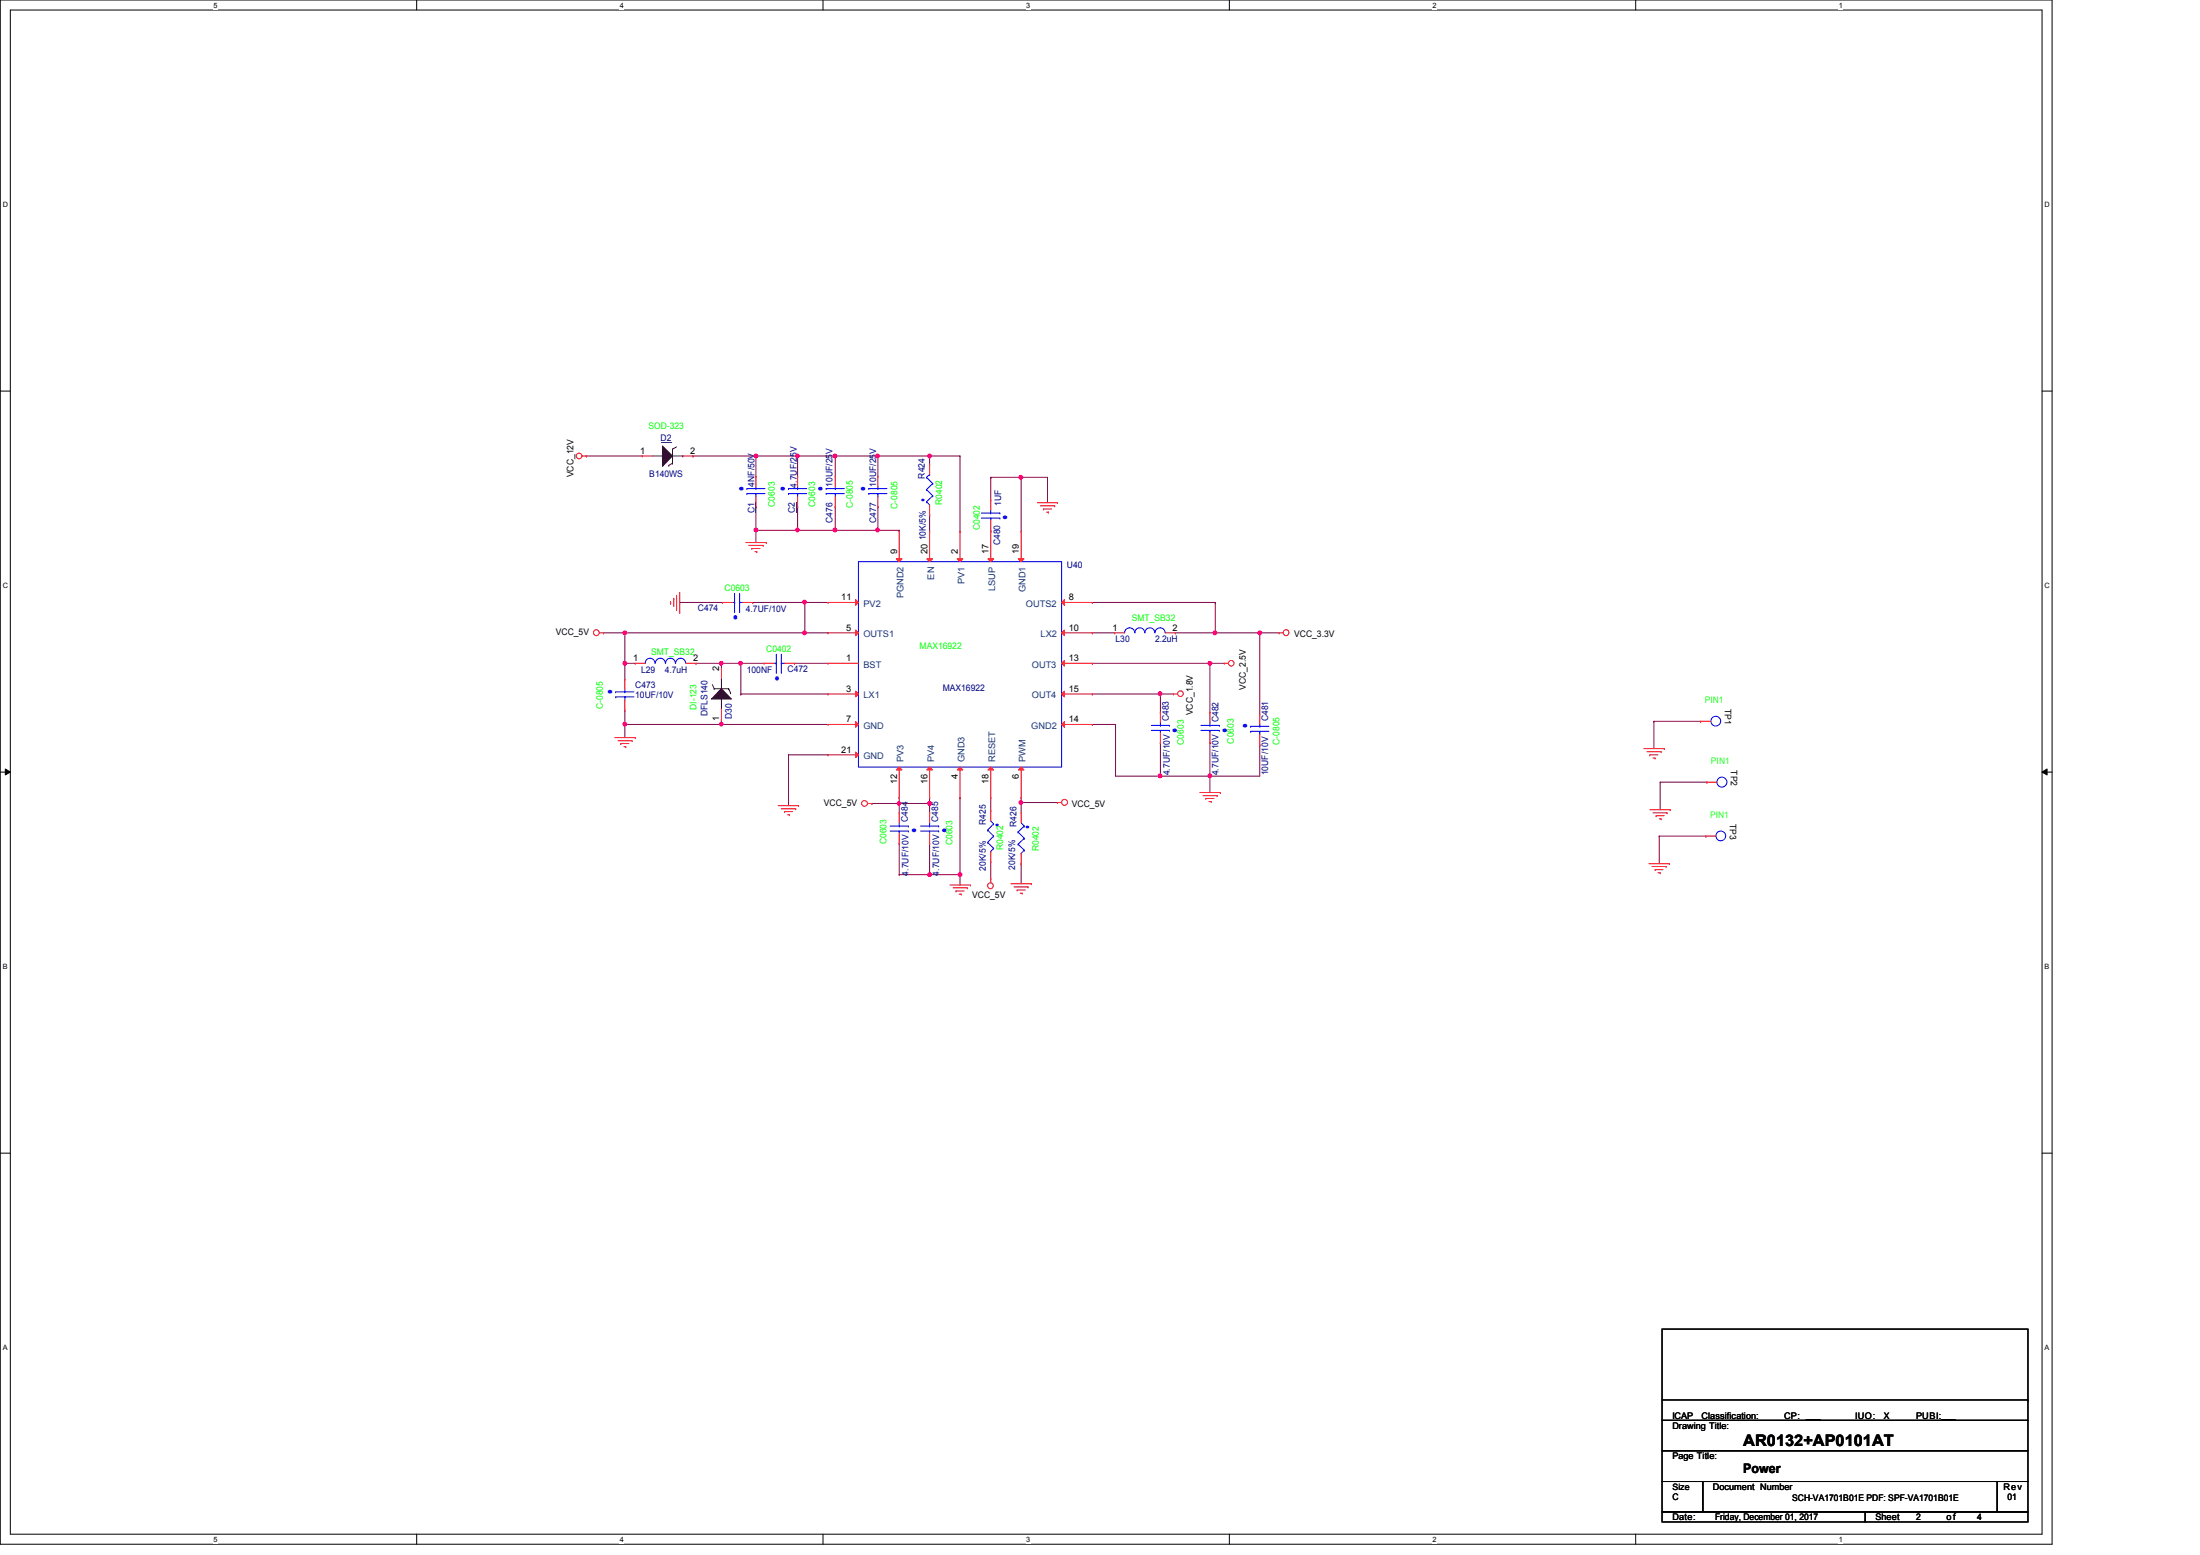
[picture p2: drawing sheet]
<svg xmlns="http://www.w3.org/2000/svg" width="297mm" height="210mm" viewBox="0 0 297 210" stroke-linecap="round" stroke-linejoin="round" font-family="sans-serif">
<path d="M0 0h277.1v208.4h-277.1zM1.4 1.4h274.3v205.7h-274.3z" fill="none" stroke="#000" stroke-width=".14"/>
<g fill="#fff">
<path d="M28.8 .1h.6v1.1h-.6z"/>
<path d="M28.8 207.2h.6v1.1h-.6z"/>
</g>
<path d="M56.3 0v1.4M56.3 207.1v1.3" fill="none" stroke="#000" stroke-width=".14"/>
<g fill="#fff">
<path d="M83.7 .1h.5v1.1h-.5z"/>
<path d="M83.7 207.2h.5v1.1h-.5z"/>
</g>
<path d="M111.1 0v1.4M111.1 207.1v1.3" fill="none" stroke="#000" stroke-width=".14"/>
<g fill="#fff">
<path d="M138.6 .1h.5v1.1h-.5z"/>
<path d="M138.6 207.2h.5v1.1h-.5z"/>
</g>
<path d="M166 0v1.4M166 207.1v1.3" fill="none" stroke="#000" stroke-width=".14"/>
<g fill="#fff">
<path d="M193.4 .1h.6v1.1h-.6z"/>
<path d="M193.4 207.2h.6v1.1h-.6z"/>
</g>
<path d="M220.8 0v1.4M220.8 207.1v1.3" fill="none" stroke="#000" stroke-width=".14"/>
<g fill="#fff">
<path d="M248.3 .1h.5v1.1h-.5z"/>
<path d="M248.3 207.2h.5v1.1h-.5z"/>
<path d="M.4 27.1h.7v1.1h-.7z"/>
<path d="M276.1 27.1h.7v1.1h-.7z"/>
<path d="M.4 78.5h.7v1.1h-.7z"/>
<path d="M276.1 78.5h.7v1.1h-.7z"/>
</g>
<path d="M0 52.8h1.4M275.7 52.8h1.4" fill="none" stroke="#000" stroke-width=".14"/>
<g fill="#fff">
<path d="M.4 129.9h.6v1.1h-.6z"/>
<path d="M276.1 129.9h.6v1.1h-.6z"/>
</g>
<path d="M0 104.2h1.4M.7 103.8l.7 .4-.7 .4zM275.7 104.2l.7-.4v.8zM275.7 104.2h1.4" fill="none" stroke="#000" stroke-width=".14"/>
<path d="M.7 103.8l.7 .4-.7 .4zM275.7 104.2l.7-.4v.8z" fill="#000"/>
<g fill="#fff">
<path d="M.4 181.4h.6v1.1h-.6z"/>
<path d="M276.1 181.4h.6v1.1h-.6z"/>
</g>
<path d="M0 155.7h1.4M275.7 155.7h1.4" fill="none" stroke="#000" stroke-width=".14"/>
<path d="M94 89.5h.1M94 89.5h6M97.4 89.5h.1" fill="none" stroke="#800040" stroke-width=".14"/>
<path d="M97.2 89.3h.2l.2 .1-.1 .3-.1 .1-.2-.1z" fill-rule="evenodd" fill="#f0f"/>
<path d="M97.2 89.3h.2l.2 .1-.1 .3-.1 .1-.2-.1z" fill="none" stroke="#f0f" stroke-width=".14"/>
<path d="M97.4 97.1h.1M97.4 97.8h.1M97.4 97.1v.7M97.4 97.8h14.4" fill="none" stroke="#800040" stroke-width=".14"/>
<path d="M97.2 97.6l.2-.1 .2 .1-.1 .3-.1 .1-.2-.1z" fill-rule="evenodd" fill="#f0f"/>
<path d="M97.2 97.6l.2-.1 .2 .1-.1 .3-.1 .1-.2-.1z" fill="none" stroke="#f0f" stroke-width=".14"/>
<path d="M84.4 89.5h.1M84.4 89.5v2.2" fill="none" stroke="#800040" stroke-width=".14"/>
<circle cx="84.4" cy="89.5" r=".26" fill="#f0f"/>
<circle cx="84.4" cy="89.5" r=".26" fill="none" stroke="#f0f" stroke-width=".14"/>
<path d="M84.4 95.8h.1M84.4 97.8h.1M84.4 95.8v3.8M84.4 97.8h13" fill="none" stroke="#800040" stroke-width=".14"/>
<circle cx="84.4" cy="97.7" r=".26" fill="#f0f"/>
<circle cx="84.4" cy="97.7" r=".26" fill="none" stroke="#f0f" stroke-width=".14"/>
<path d="M97.4 89.5h.1M97.4 89.5v.8M100 89.5h.1M100 93.7h.1M100 89.5h3.2M100 93.7h11.8M101.6 81.3h.1M101.6 81.3h7.1M107.3 89.5h.1M107.3 89.5h4.5" fill="none" stroke="#800040" stroke-width=".14"/>
<circle cx="108.6" cy="81.3" r=".26" fill="#f0f"/>
<circle cx="108.6" cy="81.3" r=".26" fill="none" stroke="#f0f" stroke-width=".14"/>
<path d="M81.5 85.4h.1M81.5 85.4h30.3M84.4 85.4h.1M84.4 89.5h.1M84.4 85.4v4.1M84.4 89.5h1.4M91.8 81.3h.1M91.8 81.3h5.7M108.7 85.4h.1M108.7 81.3h.1M108.7 81.3h3.1" fill="none" stroke="#800040" stroke-width=".14"/>
<circle cx="108.6" cy="85.4" r=".26" fill="#f0f"/>
<circle cx="108.6" cy="85.4" r=".26" fill="none" stroke="#f0f" stroke-width=".14"/>
<circle cx="84.4" cy="85.4" r=".26" fill="#f0f"/>
<circle cx="84.4" cy="85.4" r=".26" fill="none" stroke="#f0f" stroke-width=".14"/>
<g fill="none" stroke="#800040" stroke-width=".14">
<path d="M93.6 61.6h.1M93.6 61.6h8.5M107.7 61.6h.1M107.7 61.6h10.8M112.8 61.6h.1M112.8 61.6v2.7M125.5 61.6h.1M125.5 69.5h.1M125.5 61.6h4.1M125.5 61.6v1.1M125.5 69.5v2.2M129.6 61.6h.1"/>
<path d="M129.6 61.6v10.1"/>
</g>
<circle cx="112.7" cy="61.6" r=".26" fill="#f0f"/>
<circle cx="112.7" cy="61.6" r=".26" fill="none" stroke="#f0f" stroke-width=".14"/>
<path d="M118.5 61.6h.1M118.5 61.6h7" fill="none" stroke="#800040" stroke-width=".14"/>
<circle cx="125.5" cy="61.6" r=".26" fill="#f0f"/>
<circle cx="125.5" cy="61.6" r=".26" fill="none" stroke="#f0f" stroke-width=".14"/>
<circle cx="118.5" cy="61.6" r=".26" fill="#f0f"/>
<circle cx="118.5" cy="61.6" r=".26" fill="none" stroke="#f0f" stroke-width=".14"/>
<path d="M102.1 68.4h.1M102.1 68.4v3.2M107.7 71.6h.1M107.7 68.4h.1M107.7 71.6h10.8M107.7 68.4v3.2M112.8 71.6h.1M112.8 68.4h.1M112.8 68.4v3.2" fill="none" stroke="#800040" stroke-width=".14"/>
<circle cx="112.7" cy="71.5" r=".26" fill="#f0f"/>
<circle cx="112.7" cy="71.5" r=".26" fill="none" stroke="#f0f" stroke-width=".14"/>
<g fill="none" stroke="#800040" stroke-width=".14">
<path d="M102.1 71.6h.1M102.1 71.6v1.6M118.5 68.4h.1M118.5 68.4v3.2M121.4 71.6h.1M121.4 71.6v.1M133.8 71.7h.1M133.8 64.4h.1M133.8 64.4v3.1M133.8 71.6v.1M133.8 64.4h7.6M137.9 64.4h.1"/>
<path d="M137.9 64.4v7.3M108.7 81.3h.1M108.7 81.3v4.1"/>
</g>
<circle cx="137.8" cy="64.4" r=".26" fill="#f0f"/>
<circle cx="137.8" cy="64.4" r=".26" fill="none" stroke="#f0f" stroke-width=".14"/>
<path d="M141.4 64.4h.1M141.4 64.4v3.5M147.5 85.4h.1M147.5 81.3h.1M147.5 85.4h3M147.5 81.3h16.6M158.7 85.4h.1M164.1 81.3h.1M164.1 81.3v4.1h-5.4" fill="none" stroke="#800040" stroke-width=".14"/>
<circle cx="164" cy="85.4" r=".26" fill="#f0f"/>
<circle cx="164" cy="85.4" r=".26" fill="none" stroke="#f0f" stroke-width=".14"/>
<path d="M147.5 89.5h.1M147.5 89.5h15.9" fill="none" stroke="#800040" stroke-width=".14"/>
<circle cx="163.4" cy="89.5" r=".26" fill="#f0f"/>
<circle cx="163.4" cy="89.5" r=".26" fill="none" stroke="#f0f" stroke-width=".14"/>
<g fill="none" stroke="#800040" stroke-width=".14">
<path d="M147.5 93.7h.1M147.5 93.7h9.2M150.6 97.8h.1M150.6 97.8v7M156.7 93.7h.1M156.7 93.7v2.4M163.4 89.5h.1M163.4 89.5v6.6M164.1 85.4h.1M164.1 85.4h6M170.1 85.4h.1M170.1 85.4v11"/>
<path d="M156.7 100.2h.1M156.7 100.2v4.6M163.4 100.2h.1M163.4 104.8h.1M163.4 100.2v4.6M170.1 100.5h.1M170.1 100.5v4.3h-6.7"/>
</g>
<circle cx="170.1" cy="85.4" r=".26" fill="#f0f"/>
<circle cx="170.1" cy="85.4" r=".26" fill="none" stroke="#f0f" stroke-width=".14"/>
<path d="M156.7 93.7h.1M156.7 93.7h1.8M163.4 89.5h.1M163.4 89.5h1.9M170.1 85.4h.1M170.1 85.4h2.6" fill="none" stroke="#800040" stroke-width=".14"/>
<circle cx="156.6" cy="93.6" r=".26" fill="#f0f"/>
<circle cx="156.6" cy="93.6" r=".26" fill="none" stroke="#f0f" stroke-width=".14"/>
<path d="M163.4 104.8h.1M163.4 104.8v2.2" fill="none" stroke="#800040" stroke-width=".14"/>
<circle cx="163.4" cy="104.7" r=".26" fill="#f0f"/>
<circle cx="163.4" cy="104.7" r=".26" fill="none" stroke="#f0f" stroke-width=".14"/>
<g fill="none" stroke="#800040" stroke-width=".14">
<path d="M147.5 97.8h.1M147.5 97.8h3.1M133.8 107.7h.1M133.8 116.3h.1M133.8 107.7v1.7M133.8 116.3v2.3M137.9 107.7h.1M137.9 116.6h.1M137.9 108.3h.1M137.9 107.7v.6M137.9 116.6v2.7M137.9 108.3h4.9"/>
<path d="M150.6 104.8h6.1M156.7 104.8h.1"/>
</g>
<circle cx="137.8" cy="108.3" r=".26" fill="#f0f"/>
<circle cx="137.8" cy="108.3" r=".26" fill="none" stroke="#f0f" stroke-width=".14"/>
<g fill="none" stroke="#800040" stroke-width=".14">
<path d="M121.4 107.7h.1M121.4 113.8h.1M121.4 118.1h.1M121.4 107.7v.8M121.4 113.8v4.3M125.5 107.7h.1M125.5 118.1h.1M125.5 113.8h.1M125.5 107.7v.8M125.5 113.8v4.3M129.6 107.7h.1M129.6 107.7v10.4h-8.2"/>
<path d="M137.9 108.3h.1M137.9 108.3v1.4"/>
</g>
<circle cx="125.5" cy="118.1" r=".26" fill="#f0f"/>
<circle cx="125.5" cy="118.1" r=".26" fill="none" stroke="#f0f" stroke-width=".14"/>
<path d="M129.6 118.1h.1M129.6 118.1v1.4" fill="none" stroke="#800040" stroke-width=".14"/>
<circle cx="129.6" cy="118.1" r=".26" fill="#f0f"/>
<circle cx="129.6" cy="118.1" r=".26" fill="none" stroke="#f0f" stroke-width=".14"/>
<path d="M121.4 108.5h.1M121.4 108.5h4.1" fill="none" stroke="#800040" stroke-width=".14"/>
<circle cx="125.5" cy="108.5" r=".26" fill="#f0f"/>
<circle cx="125.5" cy="108.5" r=".26" fill="none" stroke="#f0f" stroke-width=".14"/>
<path d="M121.2 108.3l.2-.1 .2 .1-.1 .3-.1 .1-.2-.1z" fill-rule="evenodd" fill="#f0f"/>
<path d="M121.2 108.3l.2-.1 .2 .1-.1 .3-.1 .1-.2-.1z" fill="none" stroke="#f0f" stroke-width=".14"/>
<path d="M79.2 61.6h.1M79.2 61.6h7.5M102.1 61.6h.1M102.1 61.6h5.6M102.1 61.6v2.7M117.7 108.5h.1M117.7 108.5h3.6M121.4 108.5h.1M121.4 108.5v1.2M125.5 108.5h.1M125.5 108.5v1.2" fill="none" stroke="#800040" stroke-width=".14"/>
<path d="M107.5 61.4l.2-.1 .2 .1-.1 .3-.1 .1-.2-.1z" fill-rule="evenodd" fill="#f0f"/>
<path d="M107.5 61.4l.2-.1 .2 .1-.1 .3-.1 .1-.2-.1z" fill="none" stroke="#f0f" stroke-width=".14"/>
<circle cx="102.1" cy="61.6" r=".26" fill="#f0f"/>
<circle cx="102.1" cy="61.6" r=".26" fill="none" stroke="#f0f" stroke-width=".14"/>
<path d="M100 93.7h.1M100 89.5v4.2" fill="none" stroke="#800040" stroke-width=".14"/>
<circle cx="100" cy="89.5" r=".26" fill="#f0f"/>
<circle cx="100" cy="89.5" r=".26" fill="none" stroke="#f0f" stroke-width=".14"/>
<path d="M156.7 104.8h6.7M163.4 104.8h.1" fill="none" stroke="#800040" stroke-width=".14"/>
<circle cx="156.6" cy="104.7" r=".26" fill="#f0f"/>
<circle cx="156.6" cy="104.7" r=".26" fill="none" stroke="#f0f" stroke-width=".14"/>
<path d="M102.1 71.6h.1M102.1 71.6h5.6M107.7 61.6h.1M107.7 61.6v2.7M118.5 61.6h.1M118.5 61.6v2.7" fill="none" stroke="#800040" stroke-width=".14"/>
<path d="M107.5 71.4l.2-.1 .2 .1-.1 .3-.1 .1-.2-.1z" fill-rule="evenodd" fill="#f0f"/>
<path d="M107.5 71.4l.2-.1 .2 .1-.1 .3-.1 .1-.2-.1z" fill="none" stroke="#f0f" stroke-width=".14"/>
<circle cx="102.1" cy="71.5" r=".26" fill="#f0f"/>
<circle cx="102.1" cy="71.5" r=".26" fill="none" stroke="#f0f" stroke-width=".14"/>
<path d="M118.5 71.6h2.9M121.4 71.6h.1" fill="none" stroke="#800040" stroke-width=".14"/>
<circle cx="118.5" cy="71.5" r=".26" fill="#f0f"/>
<circle cx="118.5" cy="71.5" r=".26" fill="none" stroke="#f0f" stroke-width=".14"/>
<g fill="none" stroke="#800040" stroke-width=".14">
<path d="M223.3 97.4h.1M223.3 97.4h6.3M223.3 97.4v3.6M229.6 97.4h.1M106.5 101.9h.1M106.5 101.9h5.3M106.5 101.9v6.9M224 112.9h.1M224 112.9h6.3M224 112.9v3.7M224.2 105.6h.1M224.2 105.6h6.3"/>
<path d="M224.2 105.6v3.7M230.3 112.9h.1M230.5 105.6h.1"/>
</g>
<g fill="none" stroke="#f00" stroke-width=".14">
<path d="M78.6 61.6h.6M79.2 61.6h.1M91.8 80v2.7M100.7 73.2h2.8M101.1 73.6h1.9M101.5 74h.1M101.5 74h1.1M101.9 74.5h.3M102.2 74.5h.1M103 73.6h.1M103.5 73.2h.1M112.8 64.3h.1"/>
<path d="M112.8 68.4h.1M112.8 64.3v1.4M112.8 67.1v1.3M140.1 67.9h2.7M140.5 68.3h1.9M140.9 68.7h.1M140.9 68.7h1.1M141.3 69.1h.3M141.6 69.1h.1M142.4 68.3h.1M142.8 67.9h.1M80.9 85.4h.6"/>
<path d="M81.5 85.4h.1M83 99.6h2.8M83.4 100h1.9M85.3 100h.1M85.8 99.6h.1M90.5 81.4h.1M90.5 81.2v.2M91 80.8h.1M91 80.8v1.1M91.4 82.3h.1M91.4 80.3v2M91.8 82.7h.1"/>
<path d="M97.5 81.3h.1M97.5 81.3h1.4M100.3 81.3h1.3M101.6 81.3h.1M103.2 89.5h.1M103.2 89.5h1.3M105.9 89.5h1.4M107.3 89.5h.1M156.7 96.1h.1M156.7 96.1v1.4M156.7 98.9v1.3M158.5 93.7h.1"/>
<path d="M158.5 93.7h.5M163.4 96.1h.1M163.4 96.1v1.4M163.4 98.9v1.3M165.3 89.5h.1M165.3 89.5h.6M170.1 96.4h.1M170.1 96.4v1.4M170.1 99.1v1.4M172.7 85.4h.1M172.7 85.4h.6M229.6 97.4h.1"/>
<path d="M229.6 97.4h1.4M83.8 100.4h.1M83.8 100.4h1.1M84.2 100.8h.3M84.5 100.8h.1M105.1 108.8h2.7M105.5 109.2h1.9M105.9 109.6h.1M105.9 109.6h1.1M106.3 110h.3M106.6 110h.1M107.4 109.2h.1"/>
<path d="M107.8 108.8h.1M117.2 108.5h.5M117.7 108.5h.1M125.5 113.8h.1M125.5 109.7h.1M125.5 109.7v1.4M125.5 112.4v1.4M128.3 119.5h2.7M128.7 119.8h1.9M130.6 119.8h.1M131 119.5h.1M133.8 118.6h.1"/>
<path d="M133.8 118.6v.6M136.5 119.3h2.7M136.9 119.7h1.9M137.9 109.7h.1M137.9 116.6h.1M137.9 109.7v1.4M137.9 115.2v1.4M138.8 119.7h.1M139.2 119.3h.1M142.8 108.3h.1M142.8 108.3h.5M156.7 100.2h.1"/>
<path d="M162 107h2.8M162.4 107.4h1.9M162.8 107.8h.1M162.8 107.8h1.1M163.2 108.2h.3M163.4 100.2h.1M163.5 108.2h.1M164.3 107.4h.1M164.8 107h.1M170.1 100.5h.1M222 101h2.7M222.4 101.5h1.9"/>
<path d="M222.6 116.6h2.8M222.8 101.9h.1M222.8 101.9h1.1M222.8 109.3h2.7M223.1 117h1.9M223.2 102.3h.3M223.2 109.7h1.9M223.5 102.3h.1M223.5 117.4h.1M223.5 117.4h1M223.6 110.1h.1M223.6 110.1h1.1"/>
<path d="M223.9 117.8h.3M224 110.5h.3M224.2 117.8h.1M224.3 101.5h.1M224.3 110.5h.1M224.7 101h.1M225 117h.1M225.1 109.7h.1M225.4 116.6h.1M225.5 109.3h.1M129.1 120.3h.1M129.1 120.3h1.1"/>
<path d="M129.5 120.7h.3M129.8 120.7h.1M137.3 120.1h.1M137.3 120.1h1.1M137.7 120.6h.3M138 120.6h.1"/>
<circle cx="78.2" cy="61.5" r=".38"/>
<circle cx="80.5" cy="85.4" r=".39"/>
<circle cx="159.4" cy="93.6" r=".38"/>
<circle cx="166.2" cy="89.5" r=".38"/>
<circle cx="173.6" cy="85.4" r=".39"/>
<circle cx="116.7" cy="108.5" r=".39"/>
<circle cx="133.7" cy="119.6" r=".39"/>
<circle cx="143.7" cy="108.3" r=".4"/>
</g>
<path d="M224.4 179.4h49.4v12.3h-49.4zM224.4 191.7h49.4v4.1h-49.4zM224.4 195.8h49.4v4.2h-49.4zM224.4 200h5.5v4.1h-5.5zM224.4 189h49.4M229.9 200h39.8v4.1h-39.8zM269.7 200h4.1v4.1h-4.1zM273.8 189h.1M224.4 204.1h27.4v1.3h-27.4zM251.8 204.1h22v1.3h-22z" fill="none" stroke="#000" stroke-width=".14"/>
<g fill="none" stroke="#00f" stroke-width=".14">
<path d="M106.5 66.6h.1M106.5 66h.1M106.5 66.6h2.4M106.5 66h2.4M107.7 66h.1M107.7 66.6h.1M107.7 65.7v.3M107.7 66.6v.5M111.5 66.6h.1M111.5 66h.1M111.5 66.6h2.5M111.5 66h2.5"/>
<path d="M112.8 66h.1M112.8 66.6h.1M112.8 65.7v.3M112.8 66.6v.5M98.9 81.3h.3M99.2 81.3h.1M99.2 82.5h.1M99.2 80.1v2.4M99.9 82.5h.1M99.9 81.3h.1M99.9 81.3h.4M99.9 80.1v2.4"/>
<path d="M104.5 89.5h.3M104.8 89.5h.1M104.8 90.8h.1M104.8 88.3v2.5M105.5 90.8h.1M105.5 89.5h.1M105.5 89.5h.4M105.5 88.3v2.5M155.4 97.9h2.5M155.4 98.6h2.5M156.7 98.6h.1M156.7 97.9h.1"/>
<path d="M156.7 97.5v.4M156.7 98.6v.3M157.9 97.9h.1M157.9 98.6h.1M162.1 97.9h2.5M162.1 98.6h2.5M163.4 98.6h.1M163.4 97.9h.1M163.4 97.5v.4M163.4 98.6v.3M164.6 97.9h.1M164.6 98.6h.1"/>
<path d="M168.9 98.7h.1M168.9 98h.1M168.9 98.7h2.4M168.9 98h2.4M170.1 98h.1M170.1 98.7h.1M170.1 97.8v.2M170.1 98.7v.4M124.3 111.5h2.4M124.3 112.2h2.4M125.5 112.2h.1M125.5 111.5h.1"/>
<path d="M125.5 111.1v.4M125.5 112.2v.2M126.7 111.5h.1M126.7 112.2h.1M137.5 112.3h.1M137.5 114h.1M137.5 112.3l.8 .9M137.5 114l.8 .8M137.9 115.2h.1M137.9 111.1l.4 .4M138.3 111.5h.1M138.3 113.2h.1"/>
<path d="M138.3 114.8h.1M138.3 111.5l-.8 .8M138.3 113.2l-.8 .8M138.3 114.8l-.4 .4"/>
<circle cx="231.7" cy="97.3" r=".66"/>
</g>
<path d="M107.4 67.8h.1v1.5h-.1z" fill="#000080"/>
<path d="M107.7 64.3h.1M107.7 68.4h.1M107.7 64.3v1.4M107.7 67.1v1.3M118.5 64.3h.1M118.5 68.4h.1M118.5 64.3v1.4M118.5 67.1v1.3M230.5 105.6h.1M230.5 105.6h1.3" fill="none" stroke="#f00" stroke-width=".14"/>
<g fill="none" stroke="#00f" stroke-width=".14">
<path d="M100.8 66.6h.1M100.8 66h.1M100.8 66.6h2.5M100.8 66h2.5M102.1 66h.1M102.1 66.6h.1M102.1 65.7v.3M102.1 66.6v.5M117.3 66.6h.1M117.3 66h.1M117.3 66.6h2.5M117.3 66h2.5"/>
<path d="M118.5 66h.1M118.5 66.6h.1M118.5 65.7v.3M118.5 66.6v.5"/>
<circle cx="232.5" cy="105.6" r=".68"/>
</g>
<path d="M102 67.8h.1v1.5h-.1z" fill="#000080"/>
<path d="M102.1 64.3h.1M102.1 68.4h.1M102.1 64.3v1.4M102.1 67.1v1.3M125.5 69.5h.1M125.5 62.7h.1M125.5 62.7v1.4M125.5 68.2v1.3" fill="none" stroke="#f00" stroke-width=".14"/>
<path d="M125.1 67.7h.1M125.1 66.1h.1M125.1 64.4h.1M125.1 67.7l.4 .5M125.1 66.1l.8 .8M125.1 64.4l.8 .9M125.5 64.1h.1M125.5 64.1l-.4 .3M125.9 66.9h.1M125.9 65.3h.1M125.9 66.9l-.8 .8M125.9 65.3l-.8 .8" fill="none" stroke="#00f" stroke-width=".14"/>
<path d="M97.4 93l1.4 1.4h-2.7z" fill="#400040"/>
<path d="M96.2 92.4l.2 .6M96.4 93h.1M96.4 93h2M97.4 93l1.4 1.4h-2.7zM97.4 94.4h.1M97.4 91.6h.1M97.4 91.6v1.4M97.4 94.4v1.3M98.4 93h.1M98.4 93l.2 .5M98.6 93.5h.1" fill="none" stroke="#400040" stroke-width=".14"/>
<g fill="none" stroke="#f00" stroke-width=".14">
<path d="M97.4 97.1h.1M97.4 90.3h.1M97.4 90.3v1.3M97.4 95.7v1.4M111.8 89.5h.1M111.8 89.5h4.1M150.5 85.4h.1M150.5 85.4h1.3M157.3 85.4h1.4M158.7 85.4h.1M133.8 109.4h.1M133.8 116.3h.1"/>
<path d="M133.8 109.4v1.4M133.8 114.9v1.4"/>
</g>
<g fill="none" stroke="#00f" stroke-width=".14">
<path d="M115.9 75.8h27.4v27.7h-27.4zM151.8 85.4a.68 .68 0 0 1 .7-.6 .68 .68 0 0 1 .7 .6M153.2 85.4a.66 .66 0 0 1 .7-.6 .66 .66 0 0 1 .7 .6M154.6 85.4a.66 .66 0 0 1 .7-.6 .66 .66 0 0 1 .6 .6M156 85.4a.68 .68 0 0 1 .6-.6 .68 .68 0 0 1 .7 .6M133.3 112.1h.1M133.3 113.7h.1M133.3 112.1l.9 .8M133.3 113.7l.9 .8M133.8 114.9h.1M133.8 110.8l.4 .4M134.2 111.2h.1"/>
<path d="M134.2 112.9h.1M134.2 114.5h.1M134.2 111.2l-.9 .9M134.2 112.9l-.9 .8M134.2 114.5l-.4 .4"/>
</g>
<path d="M129.2 75.4h.8l-.4 .4z" fill="#f00"/>
<path d="M129.2 75.4h.8l-.4 .4zM129.6 71.7h.1M129.6 71.7v4.1" fill="none" stroke="#f00" stroke-width=".14"/>
<path d="M115.5 93.3l.4 .4-.4 .4z" fill="#f00"/>
<path d="M111.8 93.7h.1M111.8 93.7h4.1M115.5 93.3l.4 .4-.4 .4z" fill="none" stroke="#f00" stroke-width=".14"/>
<path d="M129.2 103.9l.4-.4 .4 .4z" fill="#f00"/>
<path d="M129.2 103.9l.4-.4 .4 .4zM129.6 107.7h.1M129.6 103.5v4.2" fill="none" stroke="#f00" stroke-width=".14"/>
<path d="M115.5 85l.4 .4-.4 .4z" fill="#f00"/>
<path d="M111.8 85.4h.1M111.8 85.4h4.1M115.5 85l.4 .4-.4 .4z" fill="none" stroke="#f00" stroke-width=".14"/>
<path d="M137.5 103.9l.4-.4 .4 .4z" fill="#f00"/>
<path d="M137.5 103.9l.4-.4 .4 .4zM137.9 107.7h.1M137.9 103.5v4.2" fill="none" stroke="#f00" stroke-width=".14"/>
<path d="M115.5 97.4l.4 .4-.4 .4z" fill="#f00"/>
<path d="M111.8 97.8h.1M111.8 97.8h4.1M115.5 97.4l.4 .4-.4 .4z" fill="none" stroke="#f00" stroke-width=".14"/>
<path d="M143.3 81.3l.4-.4v.8z" fill="#f00"/>
<path d="M143.3 81.3l.4-.4v.8zM143.3 81.3h4.2M147.5 81.3h.1" fill="none" stroke="#f00" stroke-width=".14"/>
<path d="M121 75.4h.8l-.4 .4z" fill="#f00"/>
<path d="M121 75.4h.8l-.4 .4zM121.4 71.7h.1M121.4 71.7v4.1" fill="none" stroke="#f00" stroke-width=".14"/>
<path d="M143.3 85.4l.4-.4v.8z" fill="#f00"/>
<path d="M143.3 85.4l.4-.4v.8zM143.3 85.4h4.2M147.5 85.4h.1" fill="none" stroke="#f00" stroke-width=".14"/>
<path d="M115.5 80.9l.4 .4-.4 .4z" fill="#f00"/>
<path d="M111.8 81.3h.1M111.8 81.3h4.1M115.5 80.9l.4 .4-.4 .4z" fill="none" stroke="#f00" stroke-width=".14"/>
<path d="M121 103.9l.4-.4 .4 .4z" fill="#f00"/>
<path d="M121 103.9l.4-.4 .4 .4zM121.4 107.7h.1M121.4 103.5v4.2" fill="none" stroke="#f00" stroke-width=".14"/>
<path d="M143.3 89.5l.4-.3v.7z" fill="#f00"/>
<path d="M143.3 89.5l.4-.3v.7zM143.3 89.5h4.2M147.5 89.5h.1" fill="none" stroke="#f00" stroke-width=".14"/>
<path d="M143.3 97.8l.4-.4v.8z" fill="#f00"/>
<path d="M143.3 97.8l.4-.4v.8zM143.3 97.8h4.2M147.5 97.8h.1" fill="none" stroke="#f00" stroke-width=".14"/>
<path d="M143.3 93.7l.4-.4v.8z" fill="#f00"/>
<path d="M143.3 93.7l.4-.4v.8zM143.3 93.7h4.2M147.5 93.7h.1" fill="none" stroke="#f00" stroke-width=".14"/>
<path d="M125.1 103.9l.4-.4 .4 .4z" fill="#f00"/>
<path d="M125.1 103.9l.4-.4 .4 .4zM125.5 107.7h.1M125.5 103.5v4.2" fill="none" stroke="#f00" stroke-width=".14"/>
<path d="M133.4 75.4h.8l-.4 .4z" fill="#f00"/>
<path d="M133.4 75.4h.8l-.4 .4zM133.8 71.7h.1M133.8 71.7v4.1" fill="none" stroke="#f00" stroke-width=".14"/>
<path d="M133.8 103.5l.4 .4h-.8z" fill="#f00"/>
<path d="M133.8 103.5l.4 .4h-.8zM133.8 107.7h.1M133.8 103.5v4.2" fill="none" stroke="#f00" stroke-width=".14"/>
<path d="M137.5 75.4h.8l-.4 .4z" fill="#f00"/>
<path d="M137.5 75.4h.8l-.4 .4zM137.9 71.7h.1M137.9 71.7v4.1" fill="none" stroke="#f00" stroke-width=".14"/>
<path d="M125.1 75.4h.8l-.4 .4z" fill="#f00"/>
<path d="M125.1 75.4h.8l-.4 .4zM125.5 71.7h.1M125.5 71.7v4.1" fill="none" stroke="#f00" stroke-width=".14"/>
<path d="M115.5 101.5l.4 .4-.4 .4z" fill="#f00"/>
<path d="M111.8 101.9h.1M111.8 101.9h4.1M115.5 101.5l.4 .4-.4 .4zM121.4 113.8h.1M121.4 109.7h.1M121.4 109.7v1.4M121.4 112.4v1.4M230.3 112.9h.1M230.3 112.9h1.4" fill="none" stroke="#f00" stroke-width=".14"/>
<g fill="none" stroke="#00f" stroke-width=".14">
<path d="M120.2 111.5h2.4M120.2 112.2h2.4M121.4 112.2h.1M121.4 111.5h.1M121.4 111.1v.4M121.4 112.2v.2M122.6 111.5h.1M122.6 112.2h.1"/>
<circle cx="232.3" cy="112.8" r=".66"/>
</g>
<path d="M89.4 60.2l1.4 1.4-1.4 1.3z" fill="#400040"/>
<path d="M88.1 61.6h1.3M89.4 60.2l1.4 1.4-1.4 1.3zM89.4 61.6h.1M90.3 62.8h.1M90.8 60.6h.1M90.8 62.5h.1M90.8 61.6h1.4M90.8 62.5l-.5 .3M90.8 60.6v1.9M91.4 60.3l-.6 .3M92.2 61.6h.1" fill="none" stroke="#400040" stroke-width=".14"/>
<path d="M89.2 59.7h1.5v.1h-1.5z" fill="#000080"/>
<g fill="none" stroke="#f00" stroke-width=".14">
<path d="M86.7 61.6h.1M86.7 61.6h1.4M92.2 61.6h1.4M93.6 61.6h.1M133.8 71.6h.1M133.8 67.5h.1M133.8 67.5v1.3M133.8 70.2v1.4M84.4 91.7h.1M84.4 95.8h.1M84.4 91.7v1.4M84.4 94.5v1.3"/>
<path d="M85.8 89.5h.1M85.8 89.5h1.3M92.6 89.5h1.4M94 89.5h.1"/>
</g>
<g fill="none" stroke="#00f" stroke-width=".14">
<path d="M132.5 69.3h2.5M132.5 69.9h2.5M133.8 69.9h.1M133.8 69.3h.1M133.8 68.8v.5M133.8 69.9v.3M135 69.3h.1M135 69.9h.1M83.1 94.1h.1M83.1 93.4h.1M83.1 94.1h2.5M83.1 93.4h2.5"/>
<path d="M84.4 93.4h.1M84.4 94.1h.1M84.4 93.1v.3M84.4 94.1v.4M87.1 89.5a.66 .66 0 0 1 .7-.6 .66 .66 0 0 1 .6 .6M88.5 89.5a.68 .68 0 0 1 .7-.6 .68 .68 0 0 1 .6 .6M89.9 89.5a.66 .66 0 0 1 .6-.6 .66 .66 0 0 1 .7 .6M91.2 89.5a.68 .68 0 0 1 .7-.6 .68 .68 0 0 1 .7 .6"/>
</g>
<path d="M97.2 89.3h.2l.2 .1-.1 .3-.1 .1-.2-.1z" fill-rule="evenodd" fill="#f0f"/>
<path d="M97.2 89.3h.2l.2 .1-.1 .3-.1 .1-.2-.1z" fill="none" stroke="#f0f" stroke-width=".14"/>
<path d="M97.2 97.6l.2-.1 .2 .1-.1 .3-.1 .1-.2-.1z" fill-rule="evenodd" fill="#f0f"/>
<path d="M97.2 97.6l.2-.1 .2 .1-.1 .3-.1 .1-.2-.1z" fill="none" stroke="#f0f" stroke-width=".14"/>
<circle cx="84.4" cy="89.5" r=".26" fill="#f0f"/>
<circle cx="84.4" cy="89.5" r=".26" fill="none" stroke="#f0f" stroke-width=".14"/>
<circle cx="84.4" cy="97.7" r=".26" fill="#f0f"/>
<circle cx="84.4" cy="97.7" r=".26" fill="none" stroke="#f0f" stroke-width=".14"/>
<circle cx="108.6" cy="81.3" r=".26" fill="#f0f"/>
<circle cx="108.6" cy="81.3" r=".26" fill="none" stroke="#f0f" stroke-width=".14"/>
<circle cx="108.6" cy="85.4" r=".26" fill="#f0f"/>
<circle cx="108.6" cy="85.4" r=".26" fill="none" stroke="#f0f" stroke-width=".14"/>
<circle cx="84.4" cy="85.4" r=".26" fill="#f0f"/>
<circle cx="84.4" cy="85.4" r=".26" fill="none" stroke="#f0f" stroke-width=".14"/>
<circle cx="112.7" cy="61.6" r=".26" fill="#f0f"/>
<circle cx="112.7" cy="61.6" r=".26" fill="none" stroke="#f0f" stroke-width=".14"/>
<circle cx="125.5" cy="61.6" r=".26" fill="#f0f"/>
<circle cx="125.5" cy="61.6" r=".26" fill="none" stroke="#f0f" stroke-width=".14"/>
<circle cx="118.5" cy="61.6" r=".26" fill="#f0f"/>
<circle cx="118.5" cy="61.6" r=".26" fill="none" stroke="#f0f" stroke-width=".14"/>
<circle cx="112.7" cy="71.5" r=".26" fill="#f0f"/>
<circle cx="112.7" cy="71.5" r=".26" fill="none" stroke="#f0f" stroke-width=".14"/>
<circle cx="137.8" cy="64.4" r=".26" fill="#f0f"/>
<circle cx="137.8" cy="64.4" r=".26" fill="none" stroke="#f0f" stroke-width=".14"/>
<circle cx="164" cy="85.4" r=".26" fill="#f0f"/>
<circle cx="164" cy="85.4" r=".26" fill="none" stroke="#f0f" stroke-width=".14"/>
<circle cx="163.4" cy="89.5" r=".26" fill="#f0f"/>
<circle cx="163.4" cy="89.5" r=".26" fill="none" stroke="#f0f" stroke-width=".14"/>
<circle cx="170.1" cy="85.4" r=".26" fill="#f0f"/>
<circle cx="170.1" cy="85.4" r=".26" fill="none" stroke="#f0f" stroke-width=".14"/>
<circle cx="156.6" cy="93.6" r=".26" fill="#f0f"/>
<circle cx="156.6" cy="93.6" r=".26" fill="none" stroke="#f0f" stroke-width=".14"/>
<circle cx="163.4" cy="104.7" r=".26" fill="#f0f"/>
<circle cx="163.4" cy="104.7" r=".26" fill="none" stroke="#f0f" stroke-width=".14"/>
<circle cx="137.8" cy="108.3" r=".26" fill="#f0f"/>
<circle cx="137.8" cy="108.3" r=".26" fill="none" stroke="#f0f" stroke-width=".14"/>
<circle cx="125.5" cy="118.1" r=".26" fill="#f0f"/>
<circle cx="125.5" cy="118.1" r=".26" fill="none" stroke="#f0f" stroke-width=".14"/>
<circle cx="129.6" cy="118.1" r=".26" fill="#f0f"/>
<circle cx="129.6" cy="118.1" r=".26" fill="none" stroke="#f0f" stroke-width=".14"/>
<circle cx="125.5" cy="108.5" r=".26" fill="#f0f"/>
<circle cx="125.5" cy="108.5" r=".26" fill="none" stroke="#f0f" stroke-width=".14"/>
<path d="M121.2 108.3l.2-.1 .2 .1-.1 .3-.1 .1-.2-.1z" fill-rule="evenodd" fill="#f0f"/>
<path d="M121.2 108.3l.2-.1 .2 .1-.1 .3-.1 .1-.2-.1z" fill="none" stroke="#f0f" stroke-width=".14"/>
<path d="M107.5 61.4l.2-.1 .2 .1-.1 .3-.1 .1-.2-.1z" fill-rule="evenodd" fill="#f0f"/>
<path d="M107.5 61.4l.2-.1 .2 .1-.1 .3-.1 .1-.2-.1z" fill="none" stroke="#f0f" stroke-width=".14"/>
<circle cx="102.1" cy="61.6" r=".26" fill="#f0f"/>
<circle cx="102.1" cy="61.6" r=".26" fill="none" stroke="#f0f" stroke-width=".14"/>
<circle cx="100" cy="89.5" r=".26" fill="#f0f"/>
<circle cx="100" cy="89.5" r=".26" fill="none" stroke="#f0f" stroke-width=".14"/>
<circle cx="156.6" cy="104.7" r=".26" fill="#f0f"/>
<circle cx="156.6" cy="104.7" r=".26" fill="none" stroke="#f0f" stroke-width=".14"/>
<path d="M107.5 71.4l.2-.1 .2 .1-.1 .3-.1 .1-.2-.1z" fill-rule="evenodd" fill="#f0f"/>
<path d="M107.5 71.4l.2-.1 .2 .1-.1 .3-.1 .1-.2-.1z" fill="none" stroke="#f0f" stroke-width=".14"/>
<circle cx="102.1" cy="71.5" r=".26" fill="#f0f"/>
<circle cx="102.1" cy="71.5" r=".26" fill="none" stroke="#f0f" stroke-width=".14"/>
<circle cx="118.5" cy="71.5" r=".26" fill="#f0f"/>
<circle cx="118.5" cy="71.5" r=".26" fill="none" stroke="#f0f" stroke-width=".14"/>
<g font-size="3.9" fill="#00f">
<text x="98.9" y="66.1">.</text>
<text x="104.5" y="66.1">.</text>
<text x="109.6" y="66.1">.</text>
<text x="115.4" y="66.1">.</text>
<text x="136.9" y="69.7" transform="rotate(180 136.9 69.7)">.</text>
<text x="99.5" y="84.5" transform="rotate(-90 99.5 84.5)">.</text>
<text x="81.2" y="93.5">.</text>
<text x="105.1" y="92.7" transform="rotate(-90 105.1 92.7)">.</text>
<text x="159.8" y="98.3" transform="rotate(180 159.8 98.3)">.</text>
<text x="166.5" y="98.3" transform="rotate(180 166.5 98.3)">.</text>
<text x="167" y="98.2">.</text>
<text x="128.7" y="111.9" transform="rotate(180 128.7 111.9)">. .</text>
</g>
<g font-size="2.9" fill="#00f">
<text x="125.5" y="67.4" transform="rotate(180 125.5 67.4)">.</text>
<text x="133.8" y="111.5">.</text>
<text x="137.9" y="111.7">.</text>
</g>
<text font-size="2.2" x="235.4" y="195.2">AR0132+AP0101AT</text>
<text font-size="1.8" x="235.4" y="198.9">Power</text>
<g font-size="1.2" fill="#0f0">
<text x="87.5" y="57.9">SOD-323</text>
<text x="104.6" y="68.4" transform="rotate(-90 104.6 68.4)">C0603</text>
<text x="110.1" y="68.4" transform="rotate(-90 110.1 68.4)">C0603</text>
<text x="115.1" y="68.6" transform="rotate(-90 115.1 68.6)">C-0805</text>
<text x="121.2" y="68.7" transform="rotate(-90 121.2 68.7)">C-0805</text>
<text x="127.2" y="68.2" transform="rotate(-90 127.2 68.2)">R0402</text>
<text x="132.3" y="71.6" transform="rotate(-90 132.3 71.6)">C0402</text>
<text x="97.8" y="79.7">C0603</text>
<text x="152.8" y="83.8">SMT_SB32</text>
<text x="87.9" y="88.5">SMT_SB32</text>
<text x="103.5" y="88">C0402</text>
<text x="124.2" y="87.7">MAX16922</text>
<text x="81.4" y="95.7" transform="rotate(-90 81.4 95.7)">C-0805</text>
<text x="94" y="95.8" transform="rotate(-90 94 95.8)">DI-123</text>
<text x="159.8" y="100.5" transform="rotate(-90 159.8 100.5)">C0603</text>
<text x="166.6" y="100.4" transform="rotate(-90 166.6 100.4)">C0603</text>
<text x="172.8" y="100.5" transform="rotate(-90 172.8 100.5)">C-0805</text>
<text x="119.7" y="114" transform="rotate(-90 119.7 114)">C0603</text>
<text x="128.6" y="114.1" transform="rotate(-90 128.6 114.1)">C0603</text>
<text x="135.5" y="114.8" transform="rotate(-90 135.5 114.8)">R0402</text>
<text x="140.2" y="114.9" transform="rotate(-90 140.2 114.9)">R0402</text>
</g>
<g font-size="1.2" fill="#000080">
<text x="89.2" y="59.6">D2</text>
<text x="87.7" y="64.3">B140WS</text>
<text x="101.9" y="65.7" transform="rotate(-90 101.9 65.7)">4NF/50V</text>
<text x="107.6" y="65.8" transform="rotate(-90 107.6 65.8)">4.7UF/25V</text>
<text x="112.4" y="65.7" transform="rotate(-90 112.4 65.7)">10UF/25V</text>
<text x="118.3" y="65.7" transform="rotate(-90 118.3 65.7)">10UF/25V</text>
<text x="124.9" y="64.6" transform="rotate(-90 124.9 64.6)">R424</text>
<text x="101.9" y="69.3" transform="rotate(-90 101.9 69.3)">C1</text>
<text x="107.3" y="69.3" transform="rotate(-90 107.3 69.3)">C2</text>
<text x="112.4" y="70.6" transform="rotate(-90 112.4 70.6)">C476</text>
<text x="118.3" y="70.6" transform="rotate(-90 118.3 70.6)">C477</text>
<text x="135.2" y="68.3" transform="rotate(-90 135.2 68.3)">1UF</text>
<text x="125" y="72.9" transform="rotate(-90 125 72.9)">10K/5%</text>
<text x="135" y="73.6" transform="rotate(-90 135 73.6)">C480</text>
<text x="144.1" y="76.7">U40</text>
<text x="94.2" y="82.5">C474</text>
<text x="100.7" y="82.6">4.7UF/10V</text>
<text x="150.6" y="86.7">L30</text>
<text x="156" y="86.7">2.2uH</text>
<text x="85.8" y="92.9">C473</text>
<text x="85.8" y="94.3">10UF/10V</text>
<text x="86.6" y="90.8">L29</text>
<text x="89.7" y="90.8">4.7uH</text>
<text x="100.8" y="90.8">100NF</text>
<text x="106.3" y="90.7">C472</text>
<text x="127.3" y="93.3">MAX16922</text>
<text x="95.5" y="96.7" transform="rotate(-90 95.5 96.7)">DFLS140</text>
<text x="98.8" y="97.1" transform="rotate(-90 98.8 97.1)">D30</text>
<text x="157.8" y="97.4" transform="rotate(-90 157.8 97.4)">C483</text>
<text x="164.5" y="97.5" transform="rotate(-90 164.5 97.5)">C482</text>
<text x="171.2" y="97.4" transform="rotate(-90 171.2 97.4)">C481</text>
<text x="157.9" y="104.6" transform="rotate(-90 157.9 104.6)">4.7UF/10V</text>
<text x="164.5" y="104.6" transform="rotate(-90 164.5 104.6)">4.7UF/10V</text>
<text x="171.2" y="104.6" transform="rotate(-90 171.2 104.6)">10UF/10V</text>
<text x="122.6" y="111" transform="rotate(-90 122.6 111)">C484</text>
<text x="126.7" y="111" transform="rotate(-90 126.7 111)">C485</text>
<text x="133.1" y="111.3" transform="rotate(-90 133.1 111.3)">R425</text>
<text x="137.2" y="111.6" transform="rotate(-90 137.2 111.6)">R426</text>
<text x="122.7" y="118.2" transform="rotate(-90 122.7 118.2)">4.7UF/10V</text>
<text x="126.8" y="118.2" transform="rotate(-90 126.8 118.2)">4.7UF/10V</text>
<text x="133.1" y="117.5" transform="rotate(-90 133.1 117.5)">20K/5%</text>
<text x="137.1" y="117.4" transform="rotate(-90 137.1 117.4)">20K/5%</text>
</g>
<g font-size="1.2">
<text x="77.4" y="64.4" transform="rotate(-90 77.4 64.4)">VCC_12V</text>
<text x="86.4" y="61.3">1</text>
<text x="93.2" y="61.3">2</text>
<text x="121.1" y="74.8" transform="rotate(-90 121.1 74.8)">9</text>
<text x="125.2" y="74.8" transform="rotate(-90 125.2 74.8)">20</text>
<text x="129.3" y="74.8" transform="rotate(-90 129.3 74.8)">2</text>
<text x="133.5" y="74.8" transform="rotate(-90 133.5 74.8)">17</text>
<text x="137.6" y="74.8" transform="rotate(-90 137.6 74.8)">19</text>
<text x="113.6" y="81">11</text>
<text x="144.3" y="81">8</text>
<text x="75.1" y="85.8">VCC_5V</text>
<text x="85.5" y="89.2">1</text>
<text x="93.6" y="89.2">2</text>
<text x="114.3" y="89.2">1</text>
<text x="114.3" y="85.1">5</text>
<text x="144.3" y="85.1">10</text>
<text x="144.3" y="89.2">13</text>
<text x="150.2" y="85.1">1</text>
<text x="158.3" y="85.1">2</text>
<text x="174.7" y="86">VCC_3.3V</text>
<text x="97.1" y="90.6" transform="rotate(-90 97.1 90.6)">2</text>
<text x="114.3" y="93.4">3</text>
<text x="144.3" y="93.4">15</text>
<text x="168.2" y="93.1" transform="rotate(-90 168.2 93.1)">VCC_2.5V</text>
<text x="232.9" y="95.7" transform="rotate(90 232.9 95.7)">TP1</text>
<text x="97.1" y="97.4" transform="rotate(-90 97.1 97.4)">1</text>
<text x="113.6" y="101.6">21</text>
<text x="114.3" y="97.5">7</text>
<text x="144.3" y="97.5">14</text>
<text x="161.1" y="96.6" transform="rotate(-90 161.1 96.6)">VCC_1.8V</text>
<text x="121.1" y="105.9" transform="rotate(-90 121.1 105.9)">12</text>
<text x="125.2" y="105.9" transform="rotate(-90 125.2 105.9)">16</text>
<text x="129.3" y="105.2" transform="rotate(-90 129.3 105.2)">4</text>
<text x="133.5" y="105.9" transform="rotate(-90 133.5 105.9)">18</text>
<text x="137.6" y="105.2" transform="rotate(-90 137.6 105.2)">6</text>
<text x="233.7" y="104" transform="rotate(90 233.7 104)">TP2</text>
<text x="111.2" y="108.8">VCC_5V</text>
<text x="144.7" y="108.9">VCC_5V</text>
<text x="233.5" y="111.2" transform="rotate(90 233.5 111.2)">TP3</text>
<text x="131.3" y="121.2">VCC_5V</text>
<text x="225.8" y="191.5">ICAP</text>
<text x="229.7" y="191.5">Classification:</text>
<text x="240.9" y="191.5">CP: ___</text>
<text x="250.5" y="191.5">IUO:</text>
<text x="254.3" y="191.5">X</text>
<text x="258.7" y="191.5">PUBI:___</text>
<text x="225.8" y="192.9">Drawing Title:</text>
<text x="225.8" y="197">Page Title:</text>
<text x="225.8" y="201.1">Size</text>
<text x="225.8" y="202.5">C</text>
<text x="231.3" y="201.1">Document Number</text>
<text x="242" y="202.6">SCH-VA1701B01E PDF: SPF-VA1701B01E</text>
<text x="270.5" y="201.1">Rev</text>
<text x="271.1" y="202.5">01</text>
<text x="225.8" y="205.2">Date:</text>
<text x="231.6" y="205.2">Friday, December 01, 2017</text>
<text x="253.2" y="205.2">Sheet</text>
<text x="258.7" y="205.2">2</text>
<text x="262.8" y="205.2">of</text>
<text x="267" y="205.2">4</text>
</g>
<g font-size="1.2" fill="#004080">
<text x="116.6" y="81.9">PV2</text>
<text x="122" y="80.8" transform="rotate(-90 122 80.8)">PGND2</text>
<text x="126.1" y="78.2" transform="rotate(-90 126.1 78.2)">EN</text>
<text x="130.2" y="78.9" transform="rotate(-90 130.2 78.9)">PV1</text>
<text x="134.4" y="79.8" transform="rotate(-90 134.4 79.8)">LSUP</text>
<text x="138.5" y="79.9" transform="rotate(-90 138.5 79.9)">GND1</text>
<text x="138.5" y="81.9">OUTS2</text>
<text x="116.6" y="86">OUTS1</text>
<text x="140.5" y="86">LX2</text>
<text x="116.6" y="90.1">BST</text>
<text x="116.6" y="94.3">LX1</text>
<text x="139.3" y="90.1">OUT3</text>
<text x="139.3" y="94.3">OUT4</text>
<text x="116.6" y="98.4">GND</text>
<text x="139.2" y="98.4">GND2</text>
<text x="116.6" y="102.5">GND</text>
<text x="122" y="102.9" transform="rotate(-90 122 102.9)">PV3</text>
<text x="126.1" y="102.9" transform="rotate(-90 126.1 102.9)">PV4</text>
<text x="130.2" y="102.9" transform="rotate(-90 130.2 102.9)">GND3</text>
<text x="134.4" y="102.9" transform="rotate(-90 134.4 102.9)">RESET</text>
<text x="138.5" y="102.9" transform="rotate(-90 138.5 102.9)">PWM</text>
</g>
<g font-size="1.2" fill="#00ff40">
<text x="230.2" y="95">PIN1</text>
<text x="231" y="103.2">PIN1</text>
<text x="230.9" y="110.4">PIN1</text>
</g>
<g font-size="1">
<text x="28.8" y="1">5</text>
<text x="83.7" y="1">4</text>
<text x="138.6" y="1">3</text>
<text x="193.4" y="1">2</text>
<text x="248.3" y="1">1</text>
<text x=".4" y="27.9">D</text>
<text x="276.1" y="27.9">D</text>
<text x=".4" y="79.4">C</text>
<text x="276.1" y="79.4">C</text>
<text x=".4" y="130.8">B</text>
<text x="276.1" y="130.8">B</text>
<text x=".4" y="182.2">A</text>
<text x="276.1" y="182.2">A</text>
<text x="28.8" y="208.1">5</text>
<text x="83.7" y="208.1">4</text>
<text x="138.6" y="208.1">3</text>
<text x="193.4" y="208.1">2</text>
<text x="248.3" y="208.1">1</text>
</g>
</svg>
